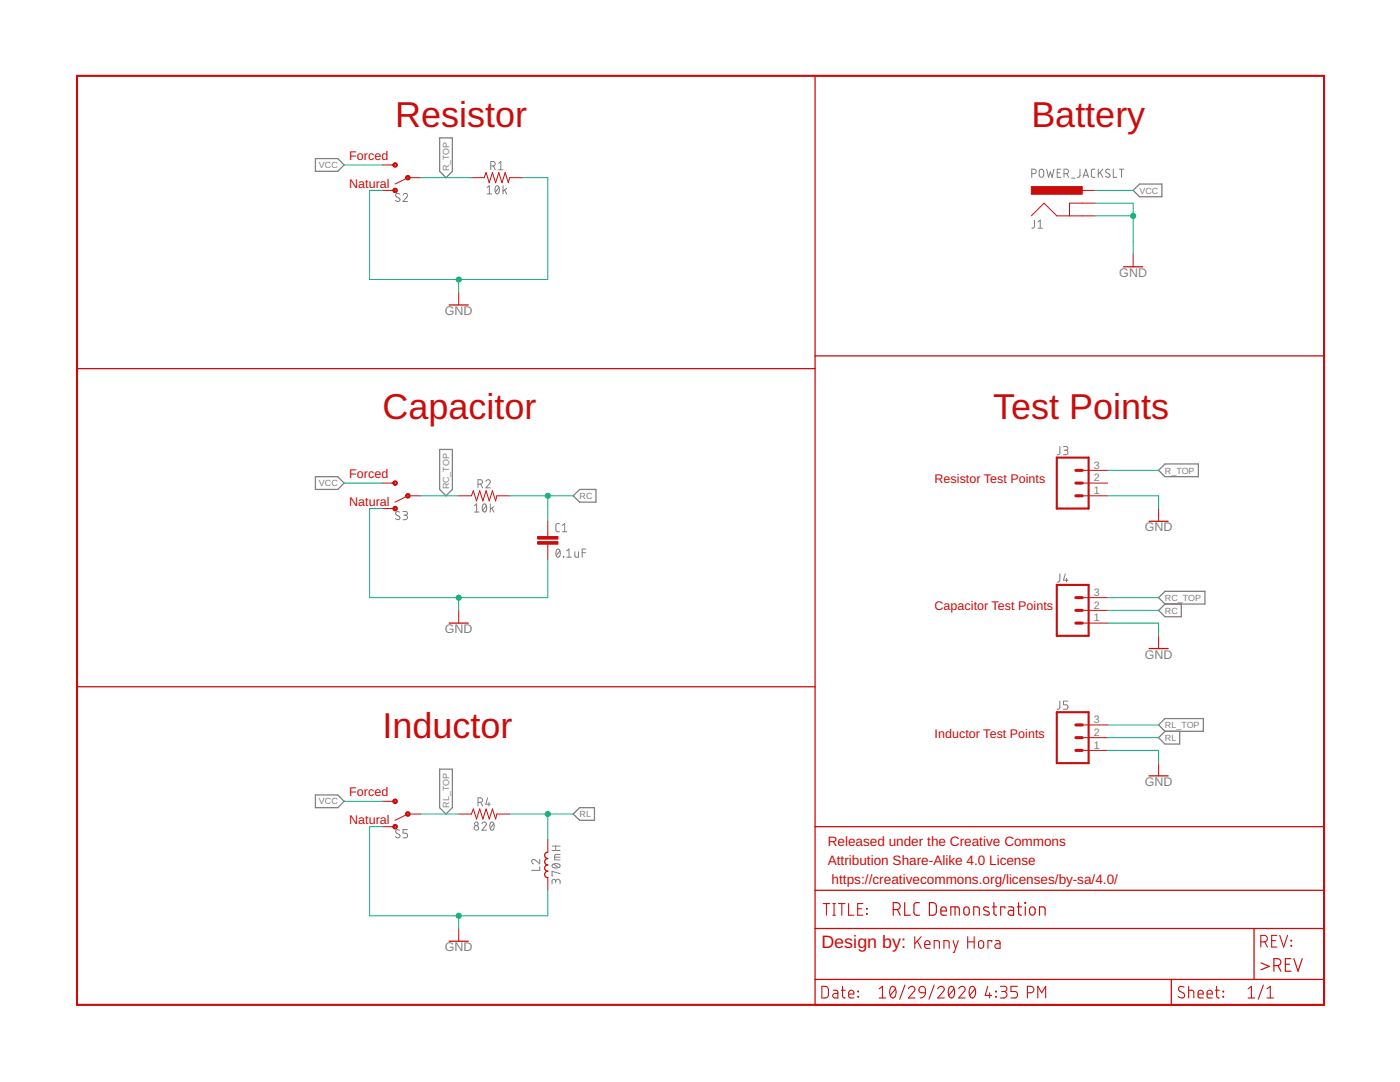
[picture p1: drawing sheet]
<svg xmlns="http://www.w3.org/2000/svg" width="279mm" height="216mm" viewBox="0 0 279 216" stroke-linecap="round" stroke-linejoin="round" font-family="sans-serif">
<g fill="none" stroke="#808080" stroke-width=".2">
<path d="M79.7 38.7a.42 .42 0 0 0-.5-.1 .42 .42 0 0 0-.2 .6l.6 .3a.4 .4 0 0 1 .1 .7 .4 .4 0 0 1-.6-.1l-.2-.1M80.4 38.9a.44 .44 0 0 1 .7-.3 .44 .44 0 0 1 .1 .7l-.8 .9h.9M97.2 37.4l.5-.3v1.6M97.2 38.7h.9M97.9 33.1h.5a.44 .44 0 0 0 .4-.4 .44 .44 0 0 0-.4-.5h-.5v1.7M98.5 33.1l.3 .8M99 37.2l.2-.1a.97 .97 0 0 1 0 1.6 1.01 1.01 0 0 1-.2-1.5zM99.5 32.6l.4-.4v1.7M99.5 33.9h.9M99.6 37.4l-.7 .9M100.4 37.1v1.6M100.7 37.9l.4 .8"/>
<path d="M101.1 37.6l-.7 .5M205.9 34.6h.5a.44 .44 0 0 0 .4-.4 .44 .44 0 0 0-.4-.4h-.5v1.6M207.5 33.9l.3-.1 .4 .1 .1 .3v.7a.46 .46 0 0 1-.5 .5 .46 .46 0 0 1-.4-.5zM208.9 33.8l.4 1.6 .3-1.1 .4 1.1 .3-1.6M211 34.5h.5M211.7 33.8h-.7v1.6h.7M212.3 34.6h.5a.44 .44 0 0 0 .5-.4 .44 .44 0 0 0-.5-.4h-.5v1.6M212.9 34.6l.4 .8M213.8 35.6h.8M215.5 33.8v1.4l-.5 .2M216.2 35.4l.5-1.6 .5 1.6M216.3 35h.8"/>
<path d="M218.5 33.8h-.5l-.2 .3v1.1l.4 .2h.3M219.2 33.8v1.6M219.5 34.4l.6 1M220.1 33.8l-.9 1M221.4 33.9l-.5-.1-.2 .3v.3l.7 .4a.42 .42 0 0 1 0 .5 .42 .42 0 0 1-.6 0l-.2-.1M222.2 33.8v1.6h.7M223.4 33.8h.9M223.8 33.8v1.6M206.4 43.9v1.4l-.2 .2h-.3M207.2 45.5h.8M207.2 44.3l.4-.4v1.6M95.4 96.6h.4a.46 .46 0 0 0 .5-.4 .46 .46 0 0 0-.5-.5h-.4v1.6"/>
<path d="M95.9 96.6l.4 .7M97 96.1a.44 .44 0 0 1 .6-.4 .44 .44 0 0 1 .1 .7l-.7 .9h.9M211.5 89.1v1.4l-.2 .2h-.3M212.2 89.1h.6a.36 .36 0 0 1 .3 .4 .36 .36 0 0 1-.3 .3h-.4M212.7 89.8a.46 .46 0 0 1 .4 .5 .46 .46 0 0 1-.4 .4h-.5M79.7 102.2l-.2-.1a.38 .38 0 0 0-.5 .1 .38 .38 0 0 0 .1 .5l.5 .3a.4 .4 0 0 1 .1 .6 .4 .4 0 0 1-.6 0l-.2-.1M80.4 102.1h.6a.36 .36 0 0 1 .3 .3 .36 .36 0 0 1-.3 .4h-.4M80.9 102.8a.46 .46 0 0 1 .4 .4 .46 .46 0 0 1-.4 .5h-.5M94.7 100.9l.4-.4v1.7M94.7 102.2h.9M96.5 100.6l.2-.1a.97 .97 0 0 1 0 1.7 1 1 0 0 1-.2-1.6zM97 100.9l-.7 .9"/>
<path d="M97.9 100.5v1.7M98.2 101.4l.4 .8M98.6 101.1l-.7 .5M111.1 109.7l.3-.1a.97 .97 0 0 1 0 1.6 1.03 1.03 0 0 1-.3-1.5zM111.7 104.5h-.6l-.2 .3 .1 1.1 .1 .2h.6M111.7 109.9l-.7 .9M112.2 106.1h.9M112.2 104.8l.5-.3v1.6M112.4 111.1l.1 .1zM113.1 111.2h.9M113.1 109.9l.5-.3v1.6M114.7 110.1v.9l.3 .2h.4v-1.1"/>
<path d="M116.2 110.3h.7M116.9 109.6h-.7v1.6M211.5 114.5v1.4l-.5 .2M212.6 114.5l-.4 1.3h.9M212.9 115.4v.7M211.5 139.9v1.4l-.2 .2h-.3M213.1 139.9h-.9v.7h.6a.45 .45 0 0 1 .3 .5 .45 .45 0 0 1-.3 .4h-.6M97.3 159.2l-.3 1.3h.9M79.7 165.7l-.2-.1a.38 .38 0 0 0-.5 .1 .38 .38 0 0 0 .1 .5l.5 .3a.4 .4 0 0 1 .1 .6 .4 .4 0 0 1-.6 0l-.2-.2M81.3 165.5h-.9v.8h.6a.46 .46 0 0 1 .3 .4 .46 .46 0 0 1-.3 .5h-.6M95.4 160.1h.4a.46 .46 0 0 0 .5-.5 .46 .46 0 0 0-.5-.4h-.4v1.6M95.9 160.1l.4 .7"/>
<path d="M96.2 164.4a.44 .44 0 0 1 .6-.4 .44 .44 0 0 1 .1 .7l-.7 1h.9M97.6 160.1v.7M97.9 164.1l.3-.1a.97 .97 0 0 1 0 1.7 1.02 1.02 0 0 1-.3-1.6zM98.6 164.4l-.8 .9M107.7 171.5v.9l-.9-.8a.44 .44 0 0 0-.7 .1 .44 .44 0 0 0 .4 .7M107.7 173v.7h-1.6M110.2 169.7h1.6M110.2 168.8h1.6M110.3 172.5a1 1 0 0 1 1.5 .3 .95 .95 0 0 1-1.6 0zM110.5 172.4l.9 .7M110.7 171h1.1M110.9 175.9a.44 .44 0 0 1 .4-.5 .44 .44 0 0 1 .5 .5v.4"/>
<path d="M110.9 176.1v-.3a.36 .36 0 0 0-.4-.4 .36 .36 0 0 0-.3 .4v.5M110.9 168.8v.9M111.8 170.5h-.9l-.2 .3v.8h1.1M111.8 174.3l-1.6-.4v.9h.1"/>
<circle cx="95.1" cy="164.4" r=".36"/>
<circle cx="95.1" cy="165.2" r=".46"/>
</g>
<g fill="none" stroke="#808080" stroke-width=".25">
<path d="M62.9 31.6h4.5l1.3 1.3-1.3 1.3h-4.5zM87.7 27.5h2.6v6.7l-1.3 1.3-1.3-1.3zM226.1 38l1.3-1.3h4.5v2.6h-4.5zM62.9 95.1h4.5l1.3 1.3-1.3 1.3h-4.5zM87.7 89.7h2.6v8l-1.3 1.2-1.3-1.2zM115.7 97.7h3.2v2.5h-3.2l-1.3-1.3zM231.2 93.9l1.3-1.3h6.7v2.5h-6.7zM231.2 119.3l1.3-1.3h8v2.5h-8zM232.5 120.5l-1.3 1.3 1.3 1.3h3.3v-2.6M62.9 158.6h4.5l1.3 1.3-1.3 1.3h-4.5zM87.7 153.5h2.6v7.7l-1.3 1.2-1.3-1.2zM231.2 144.7l1.3-1.3h7.7v2.5h-7.7z"/>
<path d="M232.5 145.9l-1.3 1.3 1.3 1.3h2.9v-2.6M115.7 161.2h2.9v2.5h-2.9l-1.3-1.3z"/>
</g>
<g fill="none" stroke="#c90d0c" stroke-width=".21">
<path d="M164 196.8h.9l.4 .5v1.4l-.4 .4h-.9zM164.3 180.3h1.3M164.9 180.3v2.3M166.2 180.3h.5M166.2 182.6h.5M166.3 197.6h.7l.2 .4v1.1h-.6a.46 .46 0 0 1-.4-.4 .46 .46 0 0 1 .4-.5h.6M166.5 180.3v2.3M167.3 180.3h1.3M167.9 197.6h.8M168 180.3v2.3M168.1 196.8v2l.2 .2 .4 .1M169.4 180.3v2.3h1"/>
<path d="M169.4 198.4h1a.54 .54 0 0 0-.4-.8 .54 .54 0 0 0-.6 .5l.1 .9 .9 .1M171.2 181.3h.8M171.2 197.8l.1 .1zM171.2 198.8l.1 .1zM172.2 180.3h-1v2.3h1M172.9 181.3l.2 .1zM172.9 182.3l.2 .1zM175.5 199.1h1.3M175.5 197.3l.6-.5v2.3M177.9 196.9a.65 .65 0 0 1 .7 .1 .65 .65 0 0 1 .2 .7 .99 .99 0 0 1-.7 1.4 1.61 1.61 0 0 1-.2-2.2zM178.7 197.3l-1 1.3M180.6 196.6l-1 2.8"/>
<path d="M181.3 197.3a.64 .64 0 0 1 .9-.5 .64 .64 0 0 1 .2 1l-1.1 1.3h1.3M182.6 186.9v2.3M183.1 187.8l.8 1.4M183.5 197.1a.64 .64 0 0 1 .7-.3 .64 .64 0 0 1 .5 .7v.6h-.8a.62 .62 0 0 1-.4-1zM183.9 186.9l-1.3 1.4M184.6 188.5h1a.55 .55 0 0 0-.4-.8 .55 .55 0 0 0-.6 .5l.1 .9 .9 .1M184.7 198.1l-.3 .7-.8 .3M186.4 189.2v-1.5l1 .1 .1 1.4M186.4 196.6l-1 2.8M187.1 197.3a.65 .65 0 0 1 1-.5 .65 .65 0 0 1 .2 1l-1.2 1.3h1.3M188.4 189.2v-1.5l.9 .1 .1 1.4M189.5 197a.53 .53 0 0 1 .6-.1 .53 .53 0 0 1 .3 .5 1.34 1.34 0 0 1-.5 1.7 1.4 1.4 0 0 1-.4-2.1z"/>
<path d="M190.2 187.7l.5 1.5M190.4 197.3l-1 1.3M191.2 187.7l-.7 2.3h-.3M191.3 197.3a.64 .64 0 0 1 .9-.5 .64 .64 0 0 1 .2 1l-1.1 1.3h1.3M193.1 186.9v2.3M193.1 187.9h1.3M193.8 196.9a.66 .66 0 0 1 .7 .1 .66 .66 0 0 1 .2 .7 1.01 1.01 0 0 1-.8 1.4 1.59 1.59 0 0 1-.1-2.2zM194.4 186.9v2.3M194.6 197.3l-1.1 1.3M195.4 187.9l.3-.2 .5 .2 .1 .8a.52 .52 0 0 1-.5 .5 .52 .52 0 0 1-.5-.5zM197.1 196.8l-.5 1.8h1.3M197.5 198.1v1"/>
<path d="M197.9 187.9v-.2h-.7v1.5M198.7 187.7h.6l.3 .4v1.1h-.6a.46 .46 0 0 1-.5-.4 .46 .46 0 0 1 .5-.5h.6M198.7 198.8l.2 .1zM198.7 197.8l.2 .1zM199.7 196.8h.7a.52 .52 0 0 1 .6 .5 .52 .52 0 0 1-.6 .5h-.5M200.3 197.8a.65 .65 0 0 1 .7 .7 .65 .65 0 0 1-.7 .6h-.6M203.1 196.8h-1.3v1h.7a.66 .66 0 0 1 .6 .7 .66 .66 0 0 1-.6 .6h-.7M205 198.1h.7a.65 .65 0 0 0 .6-.6 .65 .65 0 0 0-.6-.7h-.7v2.3M207.1 199.1v-2.3l.8 1.3 .8-1.3v2.3M236.3 197a.58 .58 0 0 0-.9-.1 .58 .58 0 0 0 .1 .9l.7 .4a.59 .59 0 0 1 0 .8 .59 .59 0 0 1-.8 0l-.3-.2M237.2 197.6l.9 .1 .2 .3v1.1M237.2 196.8v2.3"/>
<path d="M239.1 198.4h1a.54 .54 0 0 0-.3-.8 .54 .54 0 0 0-.7 .5l.1 .9 .9 .1M240.9 198.4h1a.54 .54 0 0 0-.3-.8 .54 .54 0 0 0-.7 .5l.1 .9 .9 .1M242.5 197.6h.8M242.8 196.8v2l.1 .2 .4 .1M244.1 198.8l.1 .1zM244.1 197.8l.1 .1zM249.1 199.1h1.3M249.1 197.3l.6-.5v2.3M251.6 187.9h.7a.65 .65 0 0 0 .6-.6 .65 .65 0 0 0-.6-.7h-.7v2.4M252.1 196.6l-1 2.8M252.4 187.9l.5 1.1M252.9 199.1h1.2"/>
<path d="M252.9 197.3l.6-.5v2.3M253.8 187.7h.8M254.8 186.6h-1v2.4h1M255.4 186.6l.8 2.4 .8-2.4M257.6 187.6l.2 .1zM257.6 188.7l.2 .1z"/>
</g>
<g fill="none" stroke="#c90d0c" stroke-width=".25">
<path d="M162.7 15.1v185.4h101.5v-35.5h-101.5M224.2 53.2h3.8M15.4 73.6h147.3M89.6 60.9h3.9M162.7 71h101.5M229.3 104h3.8M15.4 137h147.3M89.6 124.3h3.9M229.3 129.4h3.8M229.3 154.8h3.8M109.3 170a.63 .63 0 0 0-.6 .7 .63 .63 0 0 0 .6 .6 .63 .63 0 0 0-.6 .6 .63 .63 0 0 0 .6 .7 .63 .63 0 0 0-.6 .6 .63 .63 0 0 0 .6 .6 .63 .63 0 0 0-.6 .7 .63 .63 0 0 0 .6 .6M162.7 177.7h101.5"/>
<path d="M89.6 187.8h3.9M162.7 185.3h101.5M162.7 195.4h101.5M233.8 195.4v5.1M250.3 185.3v10.1"/>
</g>
<path d="M15.4 15.1h248.8v185.4h-248.8zM210.9 91.3h6.4v10.2h-6.4zM210.9 116.7h6.4v10.2h-6.4zM210.9 142.1h6.4v10.2h-6.4z" fill="none" stroke="#c90d0c" stroke-width=".42"/>
<g fill="none" stroke="#c90d0c" stroke-width=".23">
<path d="M178.3 181.5h.7a.7 .7 0 0 0 .7-.7 .7 .7 0 0 0-.7-.7h-.7v2.5M179.1 181.5l.6 1.1M180.6 180.1v2.5h1.1M183.5 180.1h-.7l-.4 .6v1.5l.4 .4h.7M185.5 180.1a1.21 1.21 0 0 1 1.3 .3l.1 .4-.1 1.5a1.21 1.21 0 0 1-1.3 .3zM187.8 181.8h1.1a.58 .58 0 0 0-.4-.8 .58 .58 0 0 0-.7 .5l.1 1 1 .1M189.8 182.6v-1.6l1.5 .1 .2 .3v1.2M190.6 181v1.6M192.5 181.1l.5-.1a.99 .99 0 0 1 .2 1.5h-.6l-.2-.3zM194.3 182.6v-1.6l1 .1 .2 .3v1.2M197.3 181.1l-.8-.1-.2 .3 .1 .3 .9 .4 .1 .3-.1 .2a.92 .92 0 0 1-1 0M198.1 181h.8"/>
<path d="M198.4 180.1v2.3l.5 .2M200.6 181.2v-.2h-.9v1.6M201.3 181h.7l.3 .2v1.4h-.6a.49 .49 0 0 1-.5-.5 .49 .49 0 0 1 .5-.4h.6M203 181h.9M203.3 180.1v2.1l.1 .3 .5 .1M204.6 180.1l.1 .2zM204.6 181v1.6M205.6 181.1l.5-.1a.97 .97 0 0 1 .2 1.5l-.4 .1-.3-.2-.1-.3zM207.5 182.6v-1.6l.9 .1 .2 .3v1.2M251.7 192.1l1.6 .7-1.6 .7M254.2 192.7a1.21 1.21 0 0 0 1.3-.3l.1-.4-.1-.4a1.21 1.21 0 0 0-1.3-.3v2.5M255.1 192.7l.5 1.1"/>
<path d="M256.5 192.4h.8M257.6 191.3h-1.1v2.5h1.1M258.2 191.3l.9 2.5 .8-2.5"/>
</g>
<g fill="none" stroke="#c90d0c" stroke-width=".2">
<path d="M76.3 38h2.5M76.3 32.9h2.5M83.9 35.5h-2.5l-2.6 1.2M94.1 35.5h2.5l.4-1.1 .6 2.1 .7-2.1 .6 2.1 .6-2.1 .7 2.1 .6-2.1 .7 2.1 .2-1h2.5M216 38h2.5M91.5 58.3v2.6M205.8 43.1l2.6-2.6 2.5 2.6h7.6M218.5 40.5h-5.1v2.6M226.1 50.7v2.5M76.3 96.4h2.5M83.9 98.9h-2.5l-2.6 1.3M91.5 98.9h2.6l.4-1 .6 2 .6-2 .7 2 .6-2 .6 2 .7-2 .6 2 .3-1h2.5"/>
<path d="M216 98.9h5.1M216 96.4h5.1M216 93.9h5.1M76.3 101.5h2.5M109.3 104v3.1M109.3 108.6v3M216 119.3h5.1M231.2 101.5v2.5M91.5 121.8v2.5M216 124.3h5.1M216 121.8h5.1M231.2 126.9v2.5"/>
<path d="M76.3 159.9h2.5M216 149.7h5.1M216 147.2h5.1M216 144.7h5.1M231.2 152.3v2.5M76.3 165h2.5M83.9 162.4h-2.5l-2.6 1.3M91.5 162.4h2.6l.4-1 .6 2 .6-2 .7 2 .6-2 .6 2 .7-2 .6 2 .3-1h2.5M109.3 167.5v2.5M109.3 175.1v2.6M91.5 185.3v2.5"/>
</g>
<g fill="#c90d0c" stroke="#c90d0c" stroke-width=".2">
<path d="M205.8 37.2h10.2v1.6h-10.2z"/>
<path d="M107.3 108.1h4.1v.5h-4.1z"/>
<path d="M107.3 107.1h4.1v.5h-4.1z"/>
</g>
<g fill="#c90d0c" stroke="#c90d0c" stroke-width=".2">
<path d="M78.6 37.6a.46 .46 0 0 1 .7 .2 .46 .46 0 0 1-.3 .6 .46 .46 0 0 1-.6-.4h.2a.26 .26 0 0 1 .3-.2 .26 .26 0 0 1 .1 .4 .26 .26 0 0 1-.4-.1l-.2-.1z" fill-rule="evenodd"/>
<path d="M78.6 32.6a.46 .46 0 0 1 .7 .1 .46 .46 0 0 1-.3 .7 .46 .46 0 0 1-.6-.5h.2a.26 .26 0 0 1 .4-.2 .26 .26 0 0 1 0 .4 .26 .26 0 0 1-.4-.1l-.2-.1z" fill-rule="evenodd"/>
<path d="M81.1 35.1a.46 .46 0 0 1 .7 .1 .46 .46 0 0 1-.3 .7 .46 .46 0 0 1-.6-.4h.2a.26 .26 0 0 1 .4-.3 .26 .26 0 0 1 .1 .4 .26 .26 0 0 1-.4 0l-.3-.1z" fill-rule="evenodd"/>
<path d="M78.6 101.1a.46 .46 0 0 1 .7 .2 .46 .46 0 0 1-.3 .6 .46 .46 0 0 1-.6-.4h.2a.26 .26 0 0 1 .4-.2 .26 .26 0 0 1 0 .4 .26 .26 0 0 1-.4-.1l-.2-.1z" fill-rule="evenodd"/>
<path d="M78.6 96a.46 .46 0 0 1 .7 .2 .46 .46 0 0 1-.3 .6 .46 .46 0 0 1-.6-.4h.2a.26 .26 0 0 1 .4-.2 .26 .26 0 0 1 0 .4 .26 .26 0 0 1-.4-.1l-.2-.1z" fill-rule="evenodd"/>
<path d="M81.1 98.6a.46 .46 0 0 1 .7 .1 .46 .46 0 0 1-.3 .7 .46 .46 0 0 1-.6-.5h.2a.26 .26 0 0 1 .4-.2 .26 .26 0 0 1 .1 .4 .26 .26 0 0 1-.4 0l-.3-.2z" fill-rule="evenodd"/>
<path d="M78.6 164.6a.46 .46 0 0 1 .7 .1 .46 .46 0 0 1-.3 .7 .46 .46 0 0 1-.6-.4h.2a.26 .26 0 0 1 .4-.3 .26 .26 0 0 1 0 .5 .26 .26 0 0 1-.4-.1l-.2-.1z" fill-rule="evenodd"/>
<path d="M78.6 159.5a.46 .46 0 0 1 .7 .2 .46 .46 0 0 1-.3 .6 .46 .46 0 0 1-.6-.4h.2a.26 .26 0 0 1 .4-.2 .26 .26 0 0 1 0 .4 .26 .26 0 0 1-.4-.1l-.2-.1z" fill-rule="evenodd"/>
<path d="M81.1 162.1a.46 .46 0 0 1 .7 .1 .46 .46 0 0 1-.3 .7 .46 .46 0 0 1-.6-.5h.2a.26 .26 0 0 1 .4-.2 .26 .26 0 0 1 .1 .4 .26 .26 0 0 1-.4-.1l-.3-.1z" fill-rule="evenodd"/>
</g>
<path d="M214.7 93.9h1.3M214.7 96.4h1.3M214.7 98.9h1.3M214.7 119.3h1.3M214.7 121.8h1.3M214.7 124.3h1.3M214.7 144.7h1.3M214.7 147.2h1.3M214.7 149.7h1.3" fill="none" stroke="#c90d0c" stroke-width=".61"/>
<g fill="none" stroke="#0dab76" stroke-width=".2">
<path d="M68.7 32.9h7.6M83.9 35.5h10.2M104.2 35.5h5.1v20.3h-35.5v-17.8h2.5M218.5 38h7.6M91.5 55.8v2.5M218.5 40.5h7.6v10.2M218.5 43.1h7.6M68.7 96.4h7.6M83.9 98.9h7.6M101.7 98.9h12.7M109.3 98.9v5.1M221.1 98.9h10.1v2.6"/>
<path d="M221.1 93.9h10.1M76.3 101.5h-2.5v17.8h35.5v-7.7M91.5 119.3v2.5M221.1 119.3h10.1M221.1 124.3h10.1v2.6M221.1 121.8h10.1M68.7 159.9h7.6M221.1 149.7h10.1v2.6M221.1 144.7h10.1M221.1 147.2h10.1M76.3 165h-2.5v17.7h35.5v-5M83.9 162.4h7.6"/>
<path d="M101.7 162.4h12.7M109.3 162.4v5.1M91.5 182.7v2.6"/>
</g>
<g fill="#0dab76" stroke="#0dab76" stroke-width=".2">
<circle cx="226.1" cy="43.1" r=".51"/>
<circle cx="91.5" cy="55.8" r=".51"/>
<circle cx="91.5" cy="119.3" r=".51"/>
<circle cx="91.5" cy="182.7" r=".51"/>
<circle cx="109.3" cy="98.9" r=".51"/>
<circle cx="109.3" cy="162.4" r=".51"/>
</g>
<g font-size="7.2" fill="#c90d0c">
<text x="78.9" y="25.3">Resistor</text>
<text x="205.8" y="25.3">Battery</text>
<text x="76.3" y="83.7">Capacitor</text>
<text x="198.2" y="83.7">Test Points</text>
<text x="76.3" y="147.2">Inductor</text>
</g>
<text font-size="3.6" fill="#c90d0c" x="163.9" y="189.1">Design by:</text>
<g font-size="2.7" fill="#c90d0c">
<text x="165.2" y="168.8">Released under the Creative Commons</text>
<text x="165.2" y="172.6">Attribution Share-Alike 4.0 License</text>
<text x="166" y="176.4">https://creativecommons.org/licenses/by-sa/4.0/</text>
</g>
<g font-size="2.5" fill="#c90d0c">
<text x="69.7" y="31.9">Forced</text>
<text x="69.7" y="37.5">Natural</text>
<text x="69.7" y="95.4">Forced</text>
<text x="69.7" y="101">Natural</text>
<text x="186.5" y="96.4">Resistor Test Points</text>
<text x="186.5" y="121.8">Capacitor Test Points</text>
<text x="186.5" y="147.2">Inductor Test Points</text>
<text x="69.7" y="158.9">Forced</text>
<text x="69.7" y="164.5">Natural</text>
</g>
<g font-size="2.5" fill="#808080">
<text x="223.4" y="55.3">GND</text>
<text x="88.8" y="62.9">GND</text>
<text x="228.4" y="106.1">GND</text>
<text x="88.8" y="126.4">GND</text>
<text x="228.4" y="131.4">GND</text>
<text x="228.4" y="156.8">GND</text>
<text x="88.8" y="189.8">GND</text>
</g>
<g font-size="2.1" fill="#808080">
<text x="218.3" y="93.5">3</text>
<text x="218.3" y="98.6">1</text>
<text x="218.3" y="96">2</text>
<text x="218.3" y="118.9">3</text>
<text x="218.3" y="124">1</text>
<text x="218.3" y="121.4">2</text>
<text x="218.3" y="149.4">1</text>
<text x="218.3" y="146.8">2</text>
<text x="218.3" y="144.3">3</text>
</g>
<g font-size="1.8" fill="#808080">
<text x="63.7" y="33.6">VCC</text>
<text x="89.6" y="34.2" transform="rotate(-90 89.6 34.2)">R_TOP</text>
<text x="227.4" y="38.6">VCC</text>
<text x="232.5" y="94.5">R_TOP</text>
<text x="63.7" y="97">VCC</text>
<text x="89.6" y="97.7" transform="rotate(-90 89.6 97.7)">RC_TOP</text>
<text x="115.7" y="99.6">RC</text>
<text x="232.5" y="119.9">RC_TOP</text>
<text x="232.5" y="122.4">RC</text>
<text x="232.5" y="145.3">RL_TOP</text>
<text x="232.5" y="147.8">RL</text>
<text x="63.7" y="160.5">VCC</text>
<text x="89.6" y="161.2" transform="rotate(-90 89.6 161.2)">RL_TOP</text>
<text x="115.7" y="163.1">RL</text>
</g>
</svg>
